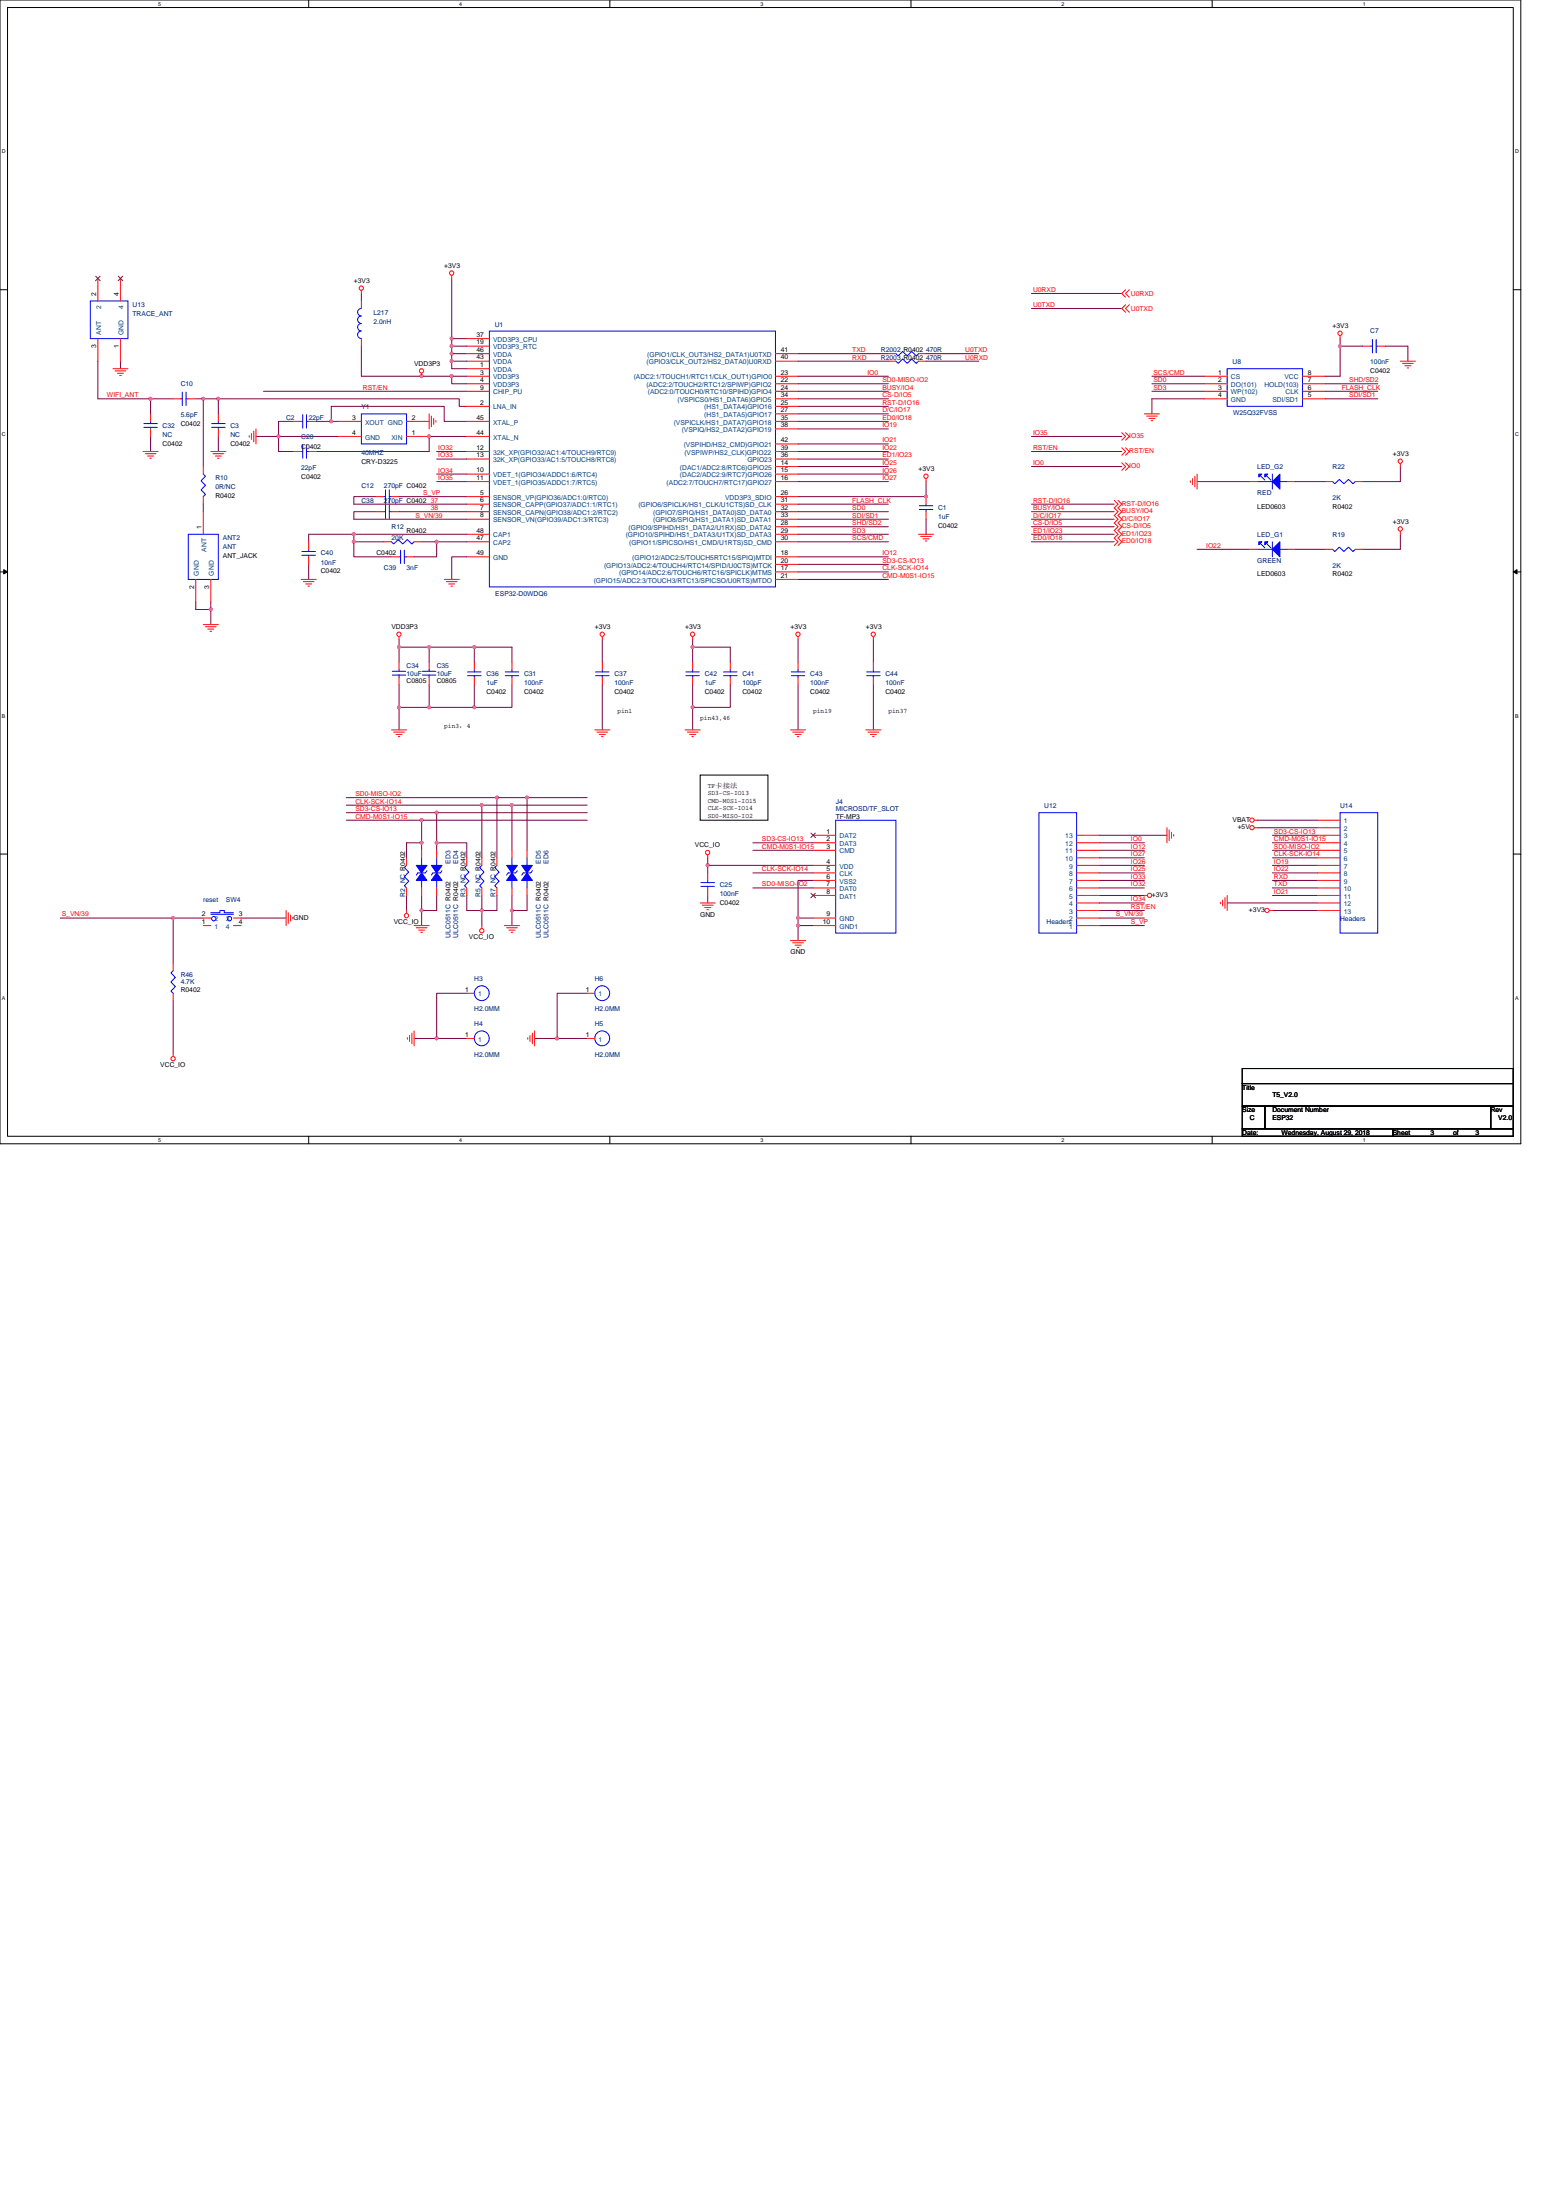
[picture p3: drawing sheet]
<svg xmlns="http://www.w3.org/2000/svg" width="210mm" height="297mm" viewBox="0 0 210 297" stroke-linecap="round" stroke-linejoin="round" font-family="sans-serif">
<path d="M0 0h205.2v154.4h-205.2zM1 1h203.2v152.4h-203.2z" fill="none" stroke="#000" stroke-width=".13"/>
<g fill="#fff">
<path d="M21.3 .1h.4v.8h-.4z"/>
<path d="M21.3 153.5h.4v.8h-.4z"/>
</g>
<path d="M41.7 0v1M41.7 153.4v1" fill="none" stroke="#000" stroke-width=".13"/>
<g fill="#fff">
<path d="M62 .1h.4v.8h-.4z"/>
<path d="M62 153.5h.4v.8h-.4z"/>
</g>
<path d="M82.3 0v1M82.3 153.4v1" fill="none" stroke="#000" stroke-width=".13"/>
<g fill="#fff">
<path d="M102.6 .1h.4v.8h-.4z"/>
<path d="M102.6 153.5h.4v.8h-.4z"/>
</g>
<path d="M122.9 0v1M122.9 153.4v1" fill="none" stroke="#000" stroke-width=".13"/>
<g fill="#fff">
<path d="M143.3 .1h.3v.8h-.3z"/>
<path d="M143.3 153.5h.3v.8h-.3z"/>
</g>
<path d="M163.6 0v1M163.6 153.4v1" fill="none" stroke="#000" stroke-width=".13"/>
<g fill="#fff">
<path d="M183.9 .1h.4v.8h-.4z"/>
<path d="M183.9 153.5h.4v.8h-.4z"/>
<path d="M.3 20.1h.5v.8h-.5z"/>
<path d="M204.5 20.1h.5v.8h-.5z"/>
<path d="M.3 58.2h.5v.8h-.5z"/>
<path d="M204.5 58.2h.5v.8h-.5z"/>
</g>
<path d="M0 39.1h1M204.2 39.1h1" fill="none" stroke="#000" stroke-width=".13"/>
<g fill="#fff">
<path d="M.3 96.3h.4v.8h-.4z"/>
<path d="M204.5 96.3h.4v.8h-.4z"/>
</g>
<path d="M0 77.2h1M204.2 77.2h1" fill="none" stroke="#000" stroke-width=".13"/>
<path d="M.5 76.9l.5 .3-.5 .3zM204.2 77.2l.5-.3v.6z" fill="#000" stroke="#000" stroke-width=".13"/>
<g fill="#fff">
<path d="M.3 134.4h.4v.8h-.4z"/>
<path d="M204.5 134.4h.4v.8h-.4z"/>
</g>
<path d="M0 115.3h1M94.5 104.6h9.1v6.1h-9.1zM204.2 115.3h1M167.6 149.4h3.1v3h-3.1zM167.6 152.4h20.4v1h-20.4zM167.6 144.3h36.6v2h-36.6zM167.6 146.3h36.6v3.1h-36.6zM170.7 149.4h30.5v3h-30.5zM188 152.4h16.2v1h-16.2zM201.2 149.4h3v3h-3z" fill="none" stroke="#000" stroke-width=".13"/>
<g fill="none" stroke="#800040" stroke-width=".13">
<path d="M48.8 39.6v1M61 37.6v8.1M139.2 39.6h12.2M13.2 48.8v5h7.1M16.3 48.8v1M20.3 58.9v2.1M23.4 53.8h-3.1v2.1M26.4 53.8h1v9.2M27.4 53.8h2.1v2.1M29.5 53.8h32.5v1.1h1M29.5 58.9v2.1M34.5 58.9h3.1"/>
<path d="M35.6 52.8h27.4M37.6 58.9h8.1M37.6 58.9v2.1h2M39.6 56.9h-2v2M42.7 56.9h2M44.7 56.9v-2h15.2v2h3.1M44.7 56.9h1M48.8 46.7v4.1h12.2M61 46.7h2M61 47.8h2M61 47.8v1h2M61 50.8h2"/>
<path d="M61 46.7v1.1M61 45.7v1M61 48.8v1h2M61 50.8v1h2M61 45.7h2M63 58.9h-5.1v2.1h-15.2M107.7 48.8h12.2M107.7 59.9h12.2M107.7 57.9h12.2M107.7 56.9h12.2M107.7 55.9h12.2M107.7 54.9h12.2"/>
<path d="M107.7 53.8h12.2M107.7 47.8h12.2M107.7 50.8h12.2M107.7 52.8h12.2M107.7 51.8h12.2M125 47.8h7.1M125 48.8h7.1M139.2 41.7h12.2M139.2 58.9h12.2M155.4 52.8h7.2M155.4 51.8h7.2M155.4 50.8h7.2"/>
<path d="M162.6 53.8h-7.2v2.1M178.8 53.8h7.1M178.8 52.8h7.1M178.8 51.8h7.1M180.8 46.7v4.1h-2M180.8 45.7v1h3.1M186.9 46.7h3.1v2.1M27.4 68.1v1M41.7 76.2v2M47.8 72.1h-6.1v1.1M47.8 73.2v2h5M47.8 72.1h15.2"/>
<path d="M47.8 72.1v1.1h4M50.8 67.1h-3v1h15.2M50.8 69.1h-3v1h15.2M53.8 69.1h9.2M53.8 67.1h9.2M56.9 73.2h2M58.9 73.2v2h-3M58.9 73.2h4.1M58.9 65h4.1M58.9 64h4.1M58.9 62h4.1M58.9 61h4.1"/>
<path d="M63 75.2h-2v3M107.7 78.2h12.2M107.7 76.2h12.2M107.7 73.2h12.2M107.7 72.1h12.2M107.7 71.1h12.2M107.7 70.1h12.2M107.7 69.1h12.2M107.7 68.1h12.2M107.7 65h12.2M107.7 64h12.2M107.7 63h12.2"/>
<path d="M107.7 62h12.2M107.7 61h12.2M107.7 75.2h12.2M107.7 77.2h12.2M125 65v2.1h-17.3M125 70.1v2M139.2 73.2h11.2M139.2 72.1h11.2M139.2 71.1h11.2M139.2 70.1h11.2M139.2 69.1h11.2M139.2 68.1h11.2"/>
<path d="M139.2 63h12.2M139.2 61h12.2M161.5 74.2h7.2M161.5 65h7.2M174.8 74.2h4M174.8 65h4M189 72.1v2.1h-5.1M189 63v2h-5.1M26.4 81.3v1h2M28.4 82.3v2M28.4 81.3v1M53.8 87.4h4.1"/>
<path d="M53.8 87.4v2M53.8 95.5v3.1M53.8 86.4v1M53.8 92.5v3h4.1M57.9 95.5h6.1M57.9 92.5v3M64 89.4v-2h5.1v2M64 92.5v3M64 87.4h-6.1v2M69.1 92.5v3h-5.1M81.3 86.4v3M81.3 92.5v6.1"/>
<path d="M93.5 92.5v3h5.1v-3M93.5 89.4v-2h5.1v2M93.5 86.4v1M93.5 95.5v3.1M107.7 86.4v3M107.7 92.5v6.1M117.9 86.4v3M117.9 92.5v6.1M46.7 110.7h10.2M46.7 107.7h20.4M46.7 108.7h18.3M46.7 109.7h12.2"/>
<path d="M56.9 113.8h-2v2M56.9 110.7v3.1M56.9 110.7h22.3M56.9 113.8v1M58.9 113.8v1M58.9 109.7v4.1h4.1v2M58.9 109.7h20.3M65 108.7v7.1M65 108.7h4.1v6.1M67.1 107.7v8.1M67.1 107.7h4M69.1 108.7h10.1"/>
<path d="M71.1 107.7h8.1M71.1 107.7v7.1M95.5 115.8v1M95.5 116.8v1.1M95.5 116.8h14.2M101.6 113.8h8.1M101.6 114.8h8.1M101.6 117.9h8.1M101.6 119.9h8.1M109.7 118.9h-2v5.1M148.3 112.8h9.2M148.3 116.8h6.1"/>
<path d="M148.3 113.8h6.1M148.3 117.9h6.1M148.3 115.8h6.1M148.3 118.9h6.1M148.3 119.9h6.1M148.3 114.8h6.1M169.7 111.8h8.1M169.7 110.7h8.1M171.7 116.8h6.1M171.7 117.9h6.1M171.7 115.8h6.1M171.7 118.9h6.1"/>
<path d="M171.7 119.9h6.1M171.7 114.8h6.1M171.7 113.8h6.1M171.7 112.8h6.1M8.1 124h15.3v6M23.4 135.1v7.1M23.4 124h4M32.5 124h6.1M54.9 120.9v2M56.9 120.9v2M56.9 122.9v2.1M58.9 120.9v2h-2"/>
<path d="M63 120.9v2h2M63 134.1h-4.1v6.1M65 122.9v2.1M65 120.9v2M67.1 120.9v2h-2.1M69.1 120.9v2M69.1 122.9v2.1M71.1 120.9v2h-2M79.2 134.1h-4v6.1h-3.1M95.5 120.9v1M109.7 124h-2v1M109.7 125h-2v2"/>
<path d="M148.3 120.9h6.1M148.3 122.9h6.1M148.3 124h6.1M148.3 121.9h6.1M148.3 125h6.1M165.6 121.9h12.2M171.7 120.9h6.1M171.7 122.9h6.1M55.9 140.2h3M58.9 140.2h4.1M75.2 140.2h4"/>
</g>
<g fill="#f0f" stroke="#f0f" stroke-width=".13">
<circle cx="180.8" cy="46.7" r=".2"/>
<circle cx="61" cy="45.7" r=".2"/>
<circle cx="61" cy="47.7" r=".2"/>
<circle cx="57.9" cy="58.9" r=".2"/>
<circle cx="44.7" cy="56.9" r=".2"/>
<circle cx="37.6" cy="58.9" r=".2"/>
<circle cx="29.5" cy="53.8" r=".2"/>
<circle cx="20.3" cy="53.8" r=".2"/>
<circle cx="27.4" cy="53.8" r=".2"/>
<circle cx="47.7" cy="72.1" r=".2"/>
<circle cx="47.7" cy="73.1" r=".2"/>
<circle cx="58.9" cy="73.1" r=".2"/>
<circle cx="125" cy="67" r=".2"/>
<circle cx="61" cy="46.7" r=".2"/>
<circle cx="67" cy="107.7" r=".2"/>
<circle cx="65" cy="122.9" r=".2"/>
<circle cx="71.1" cy="107.7" r=".2"/>
<circle cx="69.1" cy="122.9" r=".2"/>
<circle cx="56.9" cy="122.9" r=".2"/>
<circle cx="69.1" cy="108.7" r=".2"/>
<circle cx="58.9" cy="109.7" r=".2"/>
<circle cx="56.9" cy="110.7" r=".2"/>
<circle cx="56.9" cy="113.8" r=".2"/>
<circle cx="58.9" cy="113.8" r=".2"/>
<circle cx="65" cy="108.7" r=".2"/>
<circle cx="95.5" cy="116.8" r=".2"/>
<circle cx="107.7" cy="123.9" r=".2"/>
<circle cx="23.4" cy="123.9" r=".2"/>
<circle cx="61" cy="48.8" r=".2"/>
<circle cx="61" cy="50.8" r=".2"/>
<circle cx="56.9" cy="50.8" r=".2"/>
<circle cx="53.8" cy="87.4" r=".2"/>
<circle cx="57.9" cy="87.4" r=".2"/>
<circle cx="64" cy="87.4" r=".2"/>
<circle cx="57.9" cy="95.5" r=".2"/>
<circle cx="53.8" cy="95.5" r=".2"/>
<circle cx="64" cy="95.5" r=".2"/>
<circle cx="93.5" cy="87.4" r=".2"/>
<circle cx="93.5" cy="95.5" r=".2"/>
<circle cx="28.4" cy="82.3" r=".2"/>
<circle cx="58.9" cy="140.2" r=".2"/>
<circle cx="75.2" cy="140.2" r=".2"/>
<circle cx="107.7" cy="125" r=".2"/>
</g>
<g fill="none" stroke="#f00" stroke-width=".13">
<path d="M13.2 37.6v3M16.3 37.6v3M48.8 39.2v.4M61 37.2v.4M151.9 39.1l-.5 .5 .5 .5M152.4 39.1l-.5 .5 .5 .5M13.2 45.7v3.1M15.2 49.8h2.1M15.5 50.1h1.5M15.9 50.4h.8M16.2 50.7h.2M16.3 45.7v3.1"/>
<path d="M20.3 57.9v1M20.3 55.9v1M23.4 53.8h1M25.4 53.8h1M29.5 57.9v1M29.5 55.9v1M33.6 58.8v.2M33.9 58.5v.8M34.2 58.2v1.4M34.5 57.9v2M39.6 56.9h1M41.7 56.9h1"/>
<path d="M45.7 56.9h3.1M45.7 58.9h3.1M48.8 45.7v1M48.8 40.6v1.1M54.9 58.9h3M54.9 56.9h3M56.9 50.4v.4M57.9 55.9v2M58.2 56.2v1.4M58.5 56.5v.8M58.8 56.8v.2M63 45.7h3"/>
<path d="M63 46.7h3M63 50.8h3M63 52.8h3M63 54.9h3M63 56.9h3M63 58.9h3M63 51.8h3M63 47.8h3M63 48.8h3M63 49.8h3M104.6 47.8h3.1M104.6 48.8h3.1"/>
<path d="M104.6 50.8h3.1M104.6 51.8h3.1M104.6 52.8h3.1M104.6 53.8h3.1M104.6 54.9h3.1M104.6 55.9h3.1M104.6 56.9h3.1M104.6 57.9h3.1M104.6 59.9h3.1M119.9 48.8h1M119.9 47.8h1M124 48.8h1"/>
<path d="M124 47.8h1M151.4 58.4l.5 .5-.5 .5M151.9 41.1l-.5 .6 .5 .5M151.9 58.4l.5 .5-.5 .5M152.4 41.1l-.5 .6 .5 .5M154.4 55.9h2.1M154.7 56.2h1.5M155 56.5h.9M155.3 56.8h.3M162.6 50.8h3M162.6 51.8h3M162.6 52.8h3"/>
<path d="M162.6 53.8h3M175.8 50.8h3M175.8 51.8h3M175.8 52.8h3M175.8 53.8h3M180.8 45.3v.4M183.9 46.7h1M185.9 46.7h1M189 48.8h2M189.3 49.1h1.4M189.6 49.4h.8M189.9 49.7h.2"/>
<path d="M19.3 61h2M19.6 61.3h1.4M19.9 61.6h.8M20.2 61.9h.2M26.4 78.2v3.1M27.4 63v1M27.4 67.1v1M27.4 69.1v3M28.4 61h2.1M28.4 78.2v3.1M28.7 61.3h1.5M29.1 61.6h.8"/>
<path d="M29.4 61.9h.2M39.6 61h1M40.6 78.2h2.1M40.9 78.5h1.5M41.3 78.8h.8M41.6 79.1h.2M41.7 61h1M41.7 75.2v1M41.7 73.2v1M50.8 67.1h1M50.8 69.1h1M51.8 73.2h1"/>
<path d="M52.8 75.2h1M52.8 67.1h1M52.8 69.1h1M54.9 75.2h1M55.9 73.2h1M59.9 78.2h2.1M60.2 78.5h1.5M60.6 78.8h.8M60.9 79.1h.2M63 61h3M63 62h3M63 64h3"/>
<path d="M63 65h3M63 67.1h3M63 68.1h3M63 69.1h3M63 70.1h3M63 72.1h3M63 73.2h3M63 75.2h3M104.6 61h3.1M104.6 62h3.1M104.6 63h3.1M104.6 64h3.1"/>
<path d="M104.6 65h3.1M104.6 67.1h3.1M104.6 68.1h3.1M104.6 69.1h3.1M104.6 70.1h3.1M104.6 71.1h3.1M104.6 72.1h3.1M104.6 73.2h3.1M104.6 75.2h3.1M104.6 76.2h3.1M104.6 77.2h3.1M104.6 78.2h3.1"/>
<path d="M124 72.1h2M124.2 72.4h1.5M124.6 72.7h.8M124.9 73h.2M125 64.6v.4M125 67.1v1M125 69.1v1M150.4 67.6l.5 .5-.5 .5 .5 .5-.5 .5 .5 .5-.5 .5 .5 .5-.5 .5 .5 .5-.5 .5 .5 .6-.5 .5M150.9 67.6l.5 .5-.5 .5 .5 .5-.5 .5 .5 .5-.5 .5 .5 .5-.5 .5 .5 .5-.5 .5 .5 .6-.5 .5M151.4 62.5l.5 .5-.5 .5M151.4 60.5l.5 .5-.5 .5M151.9 62.5l.5 .5-.5 .5"/>
<path d="M151.9 60.5l.5 .5-.5 .5M160.6 64.9v.2M160.9 64.6v.8M161.2 64.3v1.4M161.5 64v2M168.7 74.2h1M168.7 65h1M173.7 74.2h1.1M173.7 65h1.1M178.8 74.2h1M178.8 65h1M182.9 74.2h1"/>
<path d="M182.9 65h1M189 71.7v.4M189 62.6v.4M27.4 84.3h2.1M27.7 84.6h1.5M28 84.9h.9M28.3 85.2h.3M52.8 98.6h2.1M53.1 98.8h1.5M53.4 99.2h.9M53.7 99.5h.3M53.8 86v.4"/>
<path d="M53.8 89.4v1M53.8 91.4v1.1M57.9 89.4v1M57.9 91.4v1.1M64 91.4v1.1M64 89.4v1M69.1 91.4v1.1M69.1 89.4v1M80.3 98.6h2M80.6 98.8h1.4M80.9 99.2h.8M81.2 99.5h.2"/>
<path d="M81.3 86v.4M81.3 91.4v1.1M81.3 89.4v1M92.5 98.6h2M92.8 98.8h1.4M93.1 99.2h.8M93.4 99.5h.2M93.5 86v.4M93.5 91.4v1.1M93.5 89.4v1M98.6 91.4v1.1M98.6 89.4v1"/>
<path d="M106.7 98.6h2M107 98.8h1.4M107.3 99.2h.8M107.6 99.5h.2M107.7 86v.4M107.7 91.4v1.1M107.7 89.4v1M116.8 98.6h2.1M117.1 98.8h1.5M117.5 99.2h.8M117.8 99.5h.2M117.9 86v.4"/>
<path d="M117.9 91.4v1.1M117.9 89.4v1M54.9 119.9v1M54.9 115.8v1M56.9 114.8v1M56.9 119.9v1M58.9 114.8v1M58.9 119.9v1M63 119.9v1M63 115.8v1M65 119.9v1M65 115.8v1"/>
<path d="M67.1 119.9v1M67.1 115.8v1M69.1 114.8v1M69.1 119.9v1M71.1 114.8v1M71.1 119.9v1M95.5 115.4v.4M95.5 119.9v1M95.5 117.9v1M109.7 113.8h3.1M109.7 114.8h3.1M109.7 116.8h3.1"/>
<path d="M109.7 117.9h3.1M109.7 118.9h3.1M109.7 119.9h3.1M109.7 112.8h3.1M145.3 119.9h3M145.3 118.9h3M145.3 117.9h3M145.3 116.8h3M145.3 115.8h3M145.3 114.8h3M145.3 113.8h3M145.3 112.8h3"/>
<path d="M157.5 111.8v2M157.8 112.1v1.4M158.1 112.4v.8M158.4 112.7v.2M169.3 110.7h.4M169.3 111.8h.4M177.8 110.7h3M177.8 111.8h3M177.8 112.8h3M177.8 113.8h3M177.8 114.8h3M177.8 115.8h3"/>
<path d="M177.8 116.8h3M177.8 117.9h3M177.8 118.9h3M177.8 119.9h3M23.4 134.1v1M23.4 130v1.1M27.4 125h1M27.4 124h1M31.5 124h1M31.5 125h1M38.6 122.9v2.1M38.9 123.2v1.5"/>
<path d="M39.2 123.5v.9M39.5 123.8v.3M54.9 122.9v.4M55.3 139.8v.8M55.6 139.5v1.4M55.9 125h2M55.9 139.2v2M56.2 125.3h1.4M56.5 125.6h.8M56.8 125.9h.2M63 134.1h1M65 125v.4"/>
<path d="M68.1 125h2M68.4 125.3h1.4M68.7 125.6h.8M69 125.9h.2M71.5 139.8v.8M71.8 139.5v1.4M72.1 139.2v2M79.2 134.1h1.1M94.5 121.9h2M94.8 122.2h1.4M95.1 122.5h.8M95.4 122.8h.2"/>
<path d="M106.7 127h2M107 127.3h1.4M107.3 127.6h.8M107.6 127.9h.2M109.7 120.9h3.1M109.7 124h3.1M109.7 125h3.1M145.3 125h3M145.3 124h3M145.3 122.9h3M145.3 121.9h3M145.3 120.9h3"/>
<path d="M154.4 120.9h.4M164.7 121.8v.2M165 121.5v.8M165.3 121.2v1.4M165.6 120.9v2M171.3 122.9h.4M177.8 120.9h3M177.8 121.9h3M177.8 122.9h3M23.4 142.2v.4M55 140.1v.2M63 140.2h1"/>
<path d="M71.2 140.1v.2M79.2 140.2h1.1"/>
<circle cx="48.8" cy="38.9" r=".29"/>
<circle cx="60.9" cy="36.9" r=".29"/>
<circle cx="56.9" cy="50.1" r=".29"/>
<circle cx="180.8" cy="45" r=".29"/>
<circle cx="125" cy="64.3" r=".29"/>
<circle cx="189" cy="62.3" r=".29"/>
<circle cx="189" cy="71.4" r=".29"/>
<circle cx="53.8" cy="85.6" r=".29"/>
<circle cx="81.3" cy="85.6" r=".29"/>
<circle cx="93.5" cy="85.6" r=".29"/>
<circle cx="107.7" cy="85.6" r=".29"/>
<circle cx="117.8" cy="85.6" r=".29"/>
<circle cx="95.5" cy="115.1" r=".29"/>
<circle cx="169" cy="110.7" r=".29"/>
<circle cx="169" cy="111.7" r=".29"/>
<circle cx="54.8" cy="123.6" r=".29"/>
<circle cx="65" cy="125.7" r=".29"/>
<circle cx="155.1" cy="120.9" r=".29"/>
<circle cx="171" cy="122.9" r=".29"/>
<circle cx="23.4" cy="142.9" r=".29"/>
</g>
<g fill="none" stroke="#00f" stroke-width=".13">
<path d="M12.2 40.6h5.1v5.1h-5.1zM19.4 57.2h1.8M19.4 57.7h1.8M20.3 57.7v.2M20.3 56.9v.3M24.4 53.8h.2M24.6 52.9v1.9M25.1 53.8h.3M25.1 52.9v1.9M28.6 57.2h1.8M28.6 57.7h1.8M29.5 57.7v.2"/>
<path d="M29.5 56.9v.3M40.6 56.9h.3M40.9 56v1.8M41.4 56.9h.3M41.4 56v1.8M48.7 44.7a.5 .5 0 0 0-.4 .5 .5 .5 0 0 0 .4 .5M48.7 43.7a.5 .5 0 0 0-.4 .5 .5 .5 0 0 0 .4 .5M48.7 42.7a.5 .5 0 0 0-.4 .5 .5 .5 0 0 0 .4 .5M48.7 41.7a.5 .5 0 0 0-.4 .5 .5 .5 0 0 0 .4 .5M48.8 55.9h6.1v4h-6.1zM66 44.7h38.6v34.5h-38.6zM120.9 48.8l.3 .3 .6-.6 .6 .6 .6-.6 .7 .6 .3-.3"/>
<path d="M120.9 47.8l.3 .2 .6-.5 .6 .5 .6-.5 .7 .5 .3-.2M165.6 49.8h10.2v5.1h-10.2zM184.9 46.7h.3M185.2 45.8v1.8M185.7 46.7h.2M185.7 45.8v1.8M25.4 72.1h4.1v6.1h-4.1zM27.4 64l.3 .3-.6 .6 .6 .6-.6 .6 .6 .7-.3 .3M40.6 61h.3M40.7 74.5h1.9M40.7 75h1.9M40.9 60v1.9"/>
<path d="M41.4 61h.3M41.4 60v1.9M41.7 75v.2M41.7 74.2v.3M51.8 67.1h.2M51.8 69.1h.2M52 66.1v1.9M52 68.2v1.8M52.5 67.1h.3M52.5 69.1h.3M52.5 66.1v1.9M52.5 68.2v1.8"/>
<path d="M52.8 73.2l.3 .2 .6-.5 .7 .5 .6-.5 .6 .5 .3-.2M53.8 75.2h.3M54.1 74.3v1.8M54.6 75.2h.3M54.6 74.3v1.8M124.1 68.8h1.8M124.1 68.3h1.8M125 68.1v.2M125 68.8v.3M169.7 74.2h2M169.7 65h2M170.1 73.4l.6 .6"/>
<path d="M170.1 64.2l.6 .6M170.9 73.4l.6 .6M170.9 64.2l.6 .6M171.7 73.2v2M171.7 64v2M172.7 74.2h1M172.7 65h1M179.8 74.2l.3 .3 .6-.6 .7 .6 .6-.6 .6 .6 .3-.3M179.8 65l.3 .3 .6-.6 .7 .6 .6-.6 .6 .6 .3-.3M52.9 91.1h1.9M52.9 90.6h1.9M53.8 90.4v.2"/>
<path d="M53.8 91.1v.3M57 91.1h1.8M57 90.6h1.8M57.9 90.4v.2M57.9 91.1v.3M63.1 90.7h1.8M63.1 91.2h1.8M64 91.2v.2M64 90.4v.3M68.2 90.7h1.8M68.2 91.2h1.8M69.1 91.2v.2"/>
<path d="M69.1 90.4v.3M80.4 90.7h1.8M80.4 91.2h1.8M81.3 91.2v.2M81.3 90.4v.3M92.6 90.7h1.8M92.6 91.2h1.8M93.5 91.2v.2M93.5 90.4v.3M97.6 90.7h1.9M97.6 91.2h1.9M98.6 91.2v.2"/>
<path d="M98.6 90.4v.3M106.8 90.7h1.8M106.8 91.2h1.8M107.7 91.2v.2M107.7 90.4v.3M116.9 90.7h1.9M116.9 91.2h1.9M117.9 91.2v.2M117.9 90.4v.3M54.9 116.8l-.3 .3 .6 .7-.6 .6 .6 .6-.6 .6 .3 .3M56.9 115.8v1M56.9 118.9v1"/>
<path d="M57.6 117.6l-.2 .3h-1l-.2 .3M58.9 115.8v1M58.9 118.9v1M59.6 117.6l-.2 .3h-1l-.2 .3M63 116.8l-.3 .3 .6 .7-.6 .6 .6 .6-.6 .6 .3 .3M65 116.8l-.3 .3 .6 .7-.6 .6 .6 .6-.6 .6 .3 .3M67.1 116.8l-.3 .3 .6 .7-.6 .6 .6 .6-.6 .6 .3 .3M69.1 115.8v1M69.1 118.9v1M69.8 117.6l-.2 .3h-1l-.2 .3M71.1 115.8v1M71.1 118.9v1"/>
<path d="M71.8 117.6l-.2 .3h-1l-.2 .3M94.6 119.2h1.8M94.6 119.7h1.8M95.5 119.7v.2M95.5 118.9v.3M112.8 110.7h8.1v15.3h-8.1zM140.2 109.7h5.1v16.3h-5.1zM180.8 109.7h5.1v16.3h-5.1zM23.4 131.1l-.3 .3 .6 .6-.6 .6 .6 .6-.6 .6 .3 .3M28.4 123.4h3.1M28.4 123.2h1.3v-.3h.6v.3h1.2"/>
<circle cx="28.8" cy="124" r=".3"/>
<circle cx="31" cy="124" r=".29"/>
<circle cx="65" cy="134.1" r="1.01"/>
<circle cx="81.3" cy="134.1" r="1.01"/>
<circle cx="65" cy="140.2" r="1.01"/>
<circle cx="81.3" cy="140.2" r="1.01"/>
</g>
<g fill="#00f" stroke="#00f" stroke-width=".13">
<path d="M70.4 116.8h1.4l-.7 1.1z" fill-rule="evenodd"/>
<path d="M71.1 117.9l.7 1h-1.4z" fill-rule="evenodd"/>
<path d="M172.7 73.2v2l-1-1z" fill-rule="evenodd"/>
<path d="M170.7 73.2h.4l-.4 .4z" fill-rule="evenodd"/>
<path d="M169.9 73.2h.4l-.4 .4z" fill-rule="evenodd"/>
<path d="M56.2 116.8h1.4l-.7 1.1z" fill-rule="evenodd"/>
<path d="M56.9 117.9l.7 1h-1.4z" fill-rule="evenodd"/>
<path d="M58.2 116.8h1.4l-.7 1.1z" fill-rule="evenodd"/>
<path d="M58.9 117.9l.7 1h-1.4z" fill-rule="evenodd"/>
<path d="M68.4 116.8h1.4l-.7 1.1z" fill-rule="evenodd"/>
<path d="M69.1 117.9l.7 1h-1.4z" fill-rule="evenodd"/>
<path d="M172.7 64v2l-1-1z" fill-rule="evenodd"/>
<path d="M170.7 64h.4l-.4 .4z" fill-rule="evenodd"/>
<path d="M169.9 64h.4l-.4 .4z" fill-rule="evenodd"/>
</g>
<path d="M12.9 37.3l.6 .6M13.5 37.3l-.6 .6M16 37.3l.6 .6M16.6 37.3l-.7 .6M109.4 112.5l.6 .6M110 112.5l-.6 .6M109.4 120.6l.6 .6M110 120.6l-.6 .6" fill="none" stroke="#804000" stroke-width=".13"/>
<g font-size=".9">
<text x="13" y="39.9" transform="rotate(-90 13 39.9)">2</text>
<text x="16" y="39.9" transform="rotate(-90 16 39.9)">4</text>
<text x="47.8" y="38.2">+3V3</text>
<text x="59.9" y="36.2">+3V3</text>
<text x="13" y="46.9" transform="rotate(-90 13 46.9)">3</text>
<text x="16" y="46.9" transform="rotate(-90 16 46.9)">1</text>
<text x="64.3" y="45.5">37</text>
<text x="64.3" y="46.5">19</text>
<text x="64.3" y="47.5">46</text>
<text x="105.4" y="47.5">41</text>
<text x="179.8" y="44.3">+3V3</text>
<text x="55.9" y="49.4">VDD3P3</text>
<text x="64.3" y="48.5">43</text>
<text x="64.8" y="50.6">3</text>
<text x="64.8" y="52.6">9</text>
<text x="64.8" y="51.6">4</text>
<text x="64.8" y="49.6">1</text>
<text x="105.4" y="50.6">23</text>
<text x="105.4" y="51.6">22</text>
<text x="105.4" y="52.6">24</text>
<text x="105.4" y="53.6">34</text>
<text x="105.4" y="48.5">40</text>
<text x="164.4" y="50.6">1</text>
<text x="164.4" y="51.6">2</text>
<text x="164.4" y="52.6">3</text>
<text x="164.4" y="53.6">4</text>
<text x="176.5" y="52.6">6</text>
<text x="176.5" y="53.6">5</text>
<text x="176.5" y="51.6">7</text>
<text x="176.5" y="50.6">8</text>
<text x="184.9" y="50.4">C0402</text>
<text x="24.4" y="57.5">C0402</text>
<text x="47.5" y="56.7">3</text>
<text x="47.5" y="58.7">4</text>
<text x="55.6" y="58.7">1</text>
<text x="55.6" y="56.7">2</text>
<text x="64.3" y="56.7">45</text>
<text x="64.3" y="58.7">44</text>
<text x="64.8" y="54.6">2</text>
<text x="105.4" y="56.7">35</text>
<text x="105.4" y="54.6">25</text>
<text x="105.4" y="55.6">27</text>
<text x="105.4" y="57.7">38</text>
<text x="105.4" y="59.7">42</text>
<text x="21.9" y="60.2">C0402</text>
<text x="31.1" y="60.2">C0402</text>
<text x="40.6" y="60.6">C0402</text>
<text x="40.6" y="64.6">C0402</text>
<text x="48.8" y="62.6">CRY-D3225</text>
<text x="64.3" y="60.7">12</text>
<text x="64.3" y="61.7">13</text>
<text x="64.3" y="63.8">10</text>
<text x="64.3" y="64.8">11</text>
<text x="105.4" y="61.7">36</text>
<text x="105.4" y="60.7">39</text>
<text x="105.4" y="62.8">14</text>
<text x="105.4" y="63.8">15</text>
<text x="105.4" y="64.8">16</text>
<text x="124" y="63.6">+3V3</text>
<text x="188" y="61.6">+3V3</text>
<text x="27.2" y="71.4" transform="rotate(-90 27.2 71.4)">1</text>
<text x="29.1" y="67.3">R0402</text>
<text x="54.9" y="71.9">R0402</text>
<text x="64.3" y="71.9">48</text>
<text x="64.8" y="66.8">5</text>
<text x="64.8" y="67.8">6</text>
<text x="64.8" y="68.9">7</text>
<text x="64.8" y="69.9">8</text>
<text x="105.4" y="66.8">26</text>
<text x="105.4" y="68.9">32</text>
<text x="105.4" y="69.9">33</text>
<text x="105.4" y="71.9">29</text>
<text x="105.4" y="67.8">31</text>
<text x="105.4" y="70.9">28</text>
<text x="126.6" y="71.3">C0402</text>
<text x="169.7" y="68.7">LED0603</text>
<text x="179.8" y="68.7">R0402</text>
<text x="188" y="70.7">+3V3</text>
<text x="30.1" y="75.4">ANT_JACK</text>
<text x="43.3" y="77.4">C0402</text>
<text x="50.8" y="75">C0402</text>
<text x="64.3" y="72.9">47</text>
<text x="64.3" y="75">49</text>
<text x="105.4" y="75">18</text>
<text x="105.4" y="72.9">30</text>
<text x="105.4" y="76">20</text>
<text x="105.4" y="77">17</text>
<text x="105.4" y="78">21</text>
<text x="169.7" y="77.8">LED0603</text>
<text x="179.8" y="77.8">R0402</text>
<text x="26.2" y="79.5" transform="rotate(-90 26.2 79.5)">2</text>
<text x="28.2" y="79.5" transform="rotate(-90 28.2 79.5)">3</text>
<text x="52.8" y="84.9">VDD3P3</text>
<text x="80.3" y="84.9">+3V3</text>
<text x="92.5" y="84.9">+3V3</text>
<text x="106.7" y="84.9">+3V3</text>
<text x="116.8" y="84.9">+3V3</text>
<text x="54.9" y="92.3">C0805</text>
<text x="58.9" y="92.3">C0805</text>
<text x="65.6" y="93.7">C0402</text>
<text x="70.7" y="93.7">C0402</text>
<text x="82.9" y="93.7">C0402</text>
<text x="95.1" y="93.7">C0402</text>
<text x="100.2" y="93.7">C0402</text>
<text x="109.3" y="93.7">C0402</text>
<text x="119.5" y="93.7">C0402</text>
<text x="59.9" y="98.3">pin3，4</text>
<text x="83.3" y="96.2">pin1</text>
<text x="94.5" y="97.2">pin43,46</text>
<text x="109.7" y="96.2">pin19</text>
<text x="119.9" y="96.2">pin37</text>
<text x="95.5" y="106.4">TF卡卡卡</text>
<text x="95.5" y="107.4">SD3-CS-IO13</text>
<text x="95.5" y="108.4">CMD-M0S1-IO15</text>
<text x="95.5" y="109.4">CLK-SCK-IO14</text>
<text x="95.5" y="110.4">SD0-MISO-IO2</text>
<text x="111.5" y="113.6">2</text>
<text x="111.5" y="112.5">1</text>
<text x="112.8" y="110.6">TF-MP3</text>
<text x="166.3" y="111">VBAT</text>
<text x="167" y="112">+5V</text>
<text x="93.8" y="114.4">VCC_IO</text>
<text x="111.5" y="114.6">3</text>
<text x="111.5" y="116.6">4</text>
<text x="111.5" y="117.6">5</text>
<text x="111.5" y="118.6">6</text>
<text x="111.5" y="119.7">7</text>
<text x="27.2" y="124.7">1</text>
<text x="27.2" y="123.7">2</text>
<text x="32.2" y="123.7">3</text>
<text x="32.2" y="124.7">4</text>
<text x="39.6" y="124.2">GND</text>
<text x="53.1" y="124.8">VCC_IO</text>
<text x="94.5" y="123.8">GND</text>
<text x="97.1" y="122.1">C0402</text>
<text x="111" y="124.7">10</text>
<text x="111.5" y="120.7">8</text>
<text x="111.5" y="123.7">9</text>
<text x="155.4" y="121.1">+3V3</text>
<text x="168.6" y="123.1">+3V3</text>
<text x="63.3" y="126.8">VCC_IO</text>
<text x="106.7" y="128.8">GND</text>
<text x="24.4" y="133.9">R0402</text>
<text x="62.8" y="133.9">1</text>
<text x="79" y="133.9">1</text>
<text x="62.8" y="140">1</text>
<text x="79" y="140">1</text>
<text x="21.6" y="144.1">VCC_IO</text>
<text x="167.6" y="147.1">Title</text>
<text x="171.7" y="148.1">T5_V2.0</text>
<text x="167.6" y="150.2">Size</text>
<text x="167.6" y="153.2">Date:</text>
<text x="168.7" y="151.2">C</text>
<text x="171.7" y="150.2">Document Number</text>
<text x="171.7" y="151.2">ESP32</text>
<text x="172.9" y="153.2">Wednesday, August 29, 2018</text>
<text x="188" y="153.2">Sheet</text>
<text x="193" y="153.2">3</text>
<text x="196.1" y="153.2">of</text>
<text x="199.1" y="153.2">3</text>
<text x="201.2" y="150.2">Rev</text>
<text x="202.2" y="151.2">V2.0</text>
</g>
<g font-size=".9" fill="#004080">
<text x="13.6" y="41.7" transform="rotate(-90 13.6 41.7)">2</text>
<text x="16.7" y="41.7" transform="rotate(-90 16.7 41.7)">4</text>
<text x="13.6" y="45.2" transform="rotate(-90 13.6 45.2)">ANT</text>
<text x="16.7" y="45.2" transform="rotate(-90 16.7 45.2)">GND</text>
<text x="66.5" y="46.1">VDD3P3_CPU</text>
<text x="66.5" y="47.2">VDD3P3_RTC</text>
<text x="66.5" y="51.2">VDD3P3</text>
<text x="66.5" y="53.3">CHIP_PU</text>
<text x="66.5" y="52.2">VDD3P3</text>
<text x="66.5" y="48.2">VDDA</text>
<text x="66.5" y="49.2">VDDA</text>
<text x="66.5" y="50.2">VDDA</text>
<text x="85.5" y="51.2">(ADC2:1/TOUCH1/RTC11/CLK_OUT1)GPIO0</text>
<text x="87.2" y="52.2">(ADC2:2/TOUCH2/RTC12/SPIWP)GPIO2</text>
<text x="87.2" y="49.2">(GPIO3/CLK_OUT2/HS2_DATA0)U0RXD</text>
<text x="87.4" y="48.2">(GPIO1/CLK_OUT3/HS2_DATA1)U0TXD</text>
<text x="87.4" y="53.3">(ADC2:0/TOUCH0/RTC10/SPIHD)GPIO4</text>
<text x="166.1" y="51.2">CS</text>
<text x="166.1" y="52.2">DO(101)</text>
<text x="166.1" y="53.3">WP(102)</text>
<text x="170.6" y="52.2">HOLD(103)</text>
<text x="173.3" y="51.2">VCC</text>
<text x="173.5" y="53.3">CLK</text>
<text x="49.3" y="57.3">XOUT GND</text>
<text x="49.3" y="59.4">GND</text>
<text x="52.8" y="59.4">XIN</text>
<text x="66.5" y="55.3">LNA_IN</text>
<text x="66.5" y="57.3">XTAL_P</text>
<text x="66.5" y="59.4">XTAL_N</text>
<text x="90.9" y="57.3">(VSPICLK/HS1_DATA7)GPIO18</text>
<text x="91.4" y="54.3">(VSPICS0/HS1_DATA6)GPIO5</text>
<text x="92" y="58.3">(VSPIQ/HS2_DATA2)GPIO19</text>
<text x="95" y="55.3">(HS1_DATA4)GPIO16</text>
<text x="95" y="56.3">(HS1_DATA5)GPIO17</text>
<text x="166.1" y="54.3">GND</text>
<text x="171.7" y="54.3">SDI/SD1</text>
<text x="66.5" y="61.4">32K_XP(GPIO32/AC1:4/TOUCH9/RTC9)</text>
<text x="66.5" y="62.4">32K_XP(GPIO33/AC1:5/TOUCH8/RTC8)</text>
<text x="66.5" y="64.4">VDET_1(GPIO34/ADDC1:6/RTC4)</text>
<text x="66.5" y="65.4">VDET_1(GPIO35/ADDC1:7/RTC5)</text>
<text x="90" y="65.4">(ADC2:7/TOUCH7/RTC17)GPIO27</text>
<text x="91.8" y="63.4">(DAC1/ADC2:8/RTC6)GPIO25</text>
<text x="91.8" y="64.4">(DAC2/ADC2:9/RTC7)GPIO26</text>
<text x="92.3" y="60.4">(VSPIHD/HS2_CMD)GPIO21</text>
<text x="92.4" y="61.4">(VSPIWP/HS2_CLK)GPIO22</text>
<text x="100.9" y="62.4">GPIO23</text>
<text x="66.5" y="67.5">SENSOR_VP(GPIO36/ADC1:0/RTC0)</text>
<text x="66.5" y="68.5">SENSOR_CAPP(GPIO37/ADC1:1/RTC1)</text>
<text x="66.5" y="69.5">SENSOR_CAPN(GPIO38/ADC1:2/RTC2)</text>
<text x="66.5" y="70.5">SENSOR_VN(GPIO39/ADC1:3/RTC3)</text>
<text x="84.8" y="71.5">(GPIO9/SPIHD/HS1_DATA2/U1RX)SD_DATA2</text>
<text x="86.1" y="68.5">(GPIO6/SPICLK/HS1_CLK/U1CTS)SD_CLK</text>
<text x="88.1" y="69.5">(GPIO7/SPIQ/HS1_DATA0)SD_DATA0</text>
<text x="88.1" y="70.5">(GPIO8/SPIQ/HS1_DATA1)SD_DATA1</text>
<text x="97.9" y="67.5">VDD3P3_SDIO</text>
<text x="26.8" y="77.7" transform="rotate(-90 26.8 77.7)">GND</text>
<text x="27.9" y="74.5" transform="rotate(-90 27.9 74.5)">ANT</text>
<text x="28.9" y="77.7" transform="rotate(-90 28.9 77.7)">GND</text>
<text x="66.5" y="72.6">CAP1</text>
<text x="66.5" y="73.6">CAP2</text>
<text x="66.5" y="75.6">GND</text>
<text x="81.5" y="76.6">(GPIO13/ADC2:4/TOUCH4/RTC14/SPID/U0CTS)MTCK</text>
<text x="83.5" y="77.6">(GPIO14/ADC2:6/TOUCH6/RTC16/SPICLK)MTMS</text>
<text x="84.4" y="72.6">(GPIO10/SPIHD/HS1_DATA3/U1TX)SD_DATA3</text>
<text x="84.9" y="73.6">(GPIO11/SPICSO/HS1_CMD/U1RTS)SD_CMD</text>
<text x="85.3" y="75.6">(GPIO12/ADC2:5/TOUCH5RTC15/SPIQ)MTDI</text>
<text x="80.1" y="78.7">(GPIO15/ADC2:3/TOUCH3/RTC13/SPICSO/U0RTS)MTDO</text>
<text x="113.3" y="113.2">DAT2</text>
<text x="143.8" y="113.2">13</text>
<text x="181.4" y="111.2">1</text>
<text x="181.4" y="112.2">2</text>
<text x="181.4" y="113.2">3</text>
<text x="113.3" y="114.2">DAT3</text>
<text x="113.3" y="115.2">CMD</text>
<text x="113.3" y="117.3">VDD</text>
<text x="113.3" y="118.3">CLK</text>
<text x="113.3" y="119.3">VSS2</text>
<text x="143.8" y="116.2">10</text>
<text x="143.8" y="115.2">11</text>
<text x="143.8" y="114.2">12</text>
<text x="144.3" y="119.3">7</text>
<text x="144.3" y="118.3">8</text>
<text x="144.3" y="117.3">9</text>
<text x="181.4" y="114.2">4</text>
<text x="181.4" y="115.2">5</text>
<text x="181.4" y="116.2">6</text>
<text x="181.4" y="117.3">7</text>
<text x="181.4" y="118.3">8</text>
<text x="181.4" y="119.3">9</text>
<text x="29" y="125.4">1</text>
<text x="29" y="124.4">2</text>
<text x="30.5" y="124.4">3</text>
<text x="30.5" y="125.4">4</text>
<text x="113.3" y="120.3">DAT0</text>
<text x="113.3" y="121.3">DAT1</text>
<text x="113.3" y="124.4">GND</text>
<text x="113.3" y="125.4">GND1</text>
<text x="144.3" y="125.4">1</text>
<text x="144.3" y="124.4">2</text>
<text x="144.3" y="123.4">3</text>
<text x="144.3" y="122.3">4</text>
<text x="144.3" y="121.3">5</text>
<text x="144.3" y="120.3">6</text>
<text x="181.4" y="120.3">10</text>
<text x="181.4" y="121.3">11</text>
<text x="181.4" y="122.3">12</text>
<text x="181.4" y="123.4">13</text>
<text x="64.5" y="134.5">1</text>
<text x="80.8" y="134.5">1</text>
<text x="64.5" y="140.6">1</text>
<text x="80.8" y="140.6">1</text>
</g>
<g font-size=".9" fill="#000080">
<text x="17.9" y="41.5">U13</text>
<text x="17.9" y="42.7">TRACE_ANT</text>
<text x="50.4" y="42.5">L217</text>
<text x="50.4" y="43.7">2.0nH</text>
<text x="66.8" y="44.1">U1</text>
<text x="118.9" y="47.6">R2002 R0402</text>
<text x="125" y="47.6">470R</text>
<text x="184.9" y="45">C7</text>
<text x="24.4" y="52.1">C10</text>
<text x="118.9" y="48.6">R2003 R0402</text>
<text x="125" y="48.6">470R</text>
<text x="166.3" y="49.2">U8</text>
<text x="184.9" y="49.2">100nF</text>
<text x="21.9" y="57.7">C32</text>
<text x="21.9" y="58.9">NC</text>
<text x="24.4" y="56.3">5.6pF</text>
<text x="31.1" y="57.7">C3</text>
<text x="31.1" y="58.9">NC</text>
<text x="38.6" y="56.7">C2</text>
<text x="40.6" y="59.2">C20</text>
<text x="41.7" y="56.7">22pF</text>
<text x="48.8" y="55.2">Y1</text>
<text x="166.4" y="56.1">W25Q32FVSS</text>
<text x="29.1" y="64.8">R10</text>
<text x="40.6" y="63.4">22pF</text>
<text x="48.8" y="65.8">C12</text>
<text x="48.8" y="61.4">40MHZ</text>
<text x="51.8" y="65.8">270pF C0402</text>
<text x="169.7" y="63.3">LED_G2</text>
<text x="179.8" y="63.3">R22</text>
<text x="29.1" y="66.1">0R/NC</text>
<text x="48.8" y="67.9">C38</text>
<text x="51.8" y="67.9">270pF C0402</text>
<text x="52.8" y="71.4">R12</text>
<text x="126.6" y="68.9">C1</text>
<text x="126.6" y="70.1">1uF</text>
<text x="169.7" y="66.9">RED</text>
<text x="179.8" y="67.5">2K</text>
<text x="30.1" y="73">ANT2</text>
<text x="30.1" y="74.2">ANT</text>
<text x="43.3" y="75">C40</text>
<text x="43.3" y="76.2">10nF</text>
<text x="51.8" y="77">C39</text>
<text x="52.8" y="73">20K</text>
<text x="54.9" y="77">3nF</text>
<text x="169.7" y="72.5">LED_G1</text>
<text x="169.7" y="76">GREEN</text>
<text x="179.8" y="72.5">R19</text>
<text x="179.8" y="76.6">2K</text>
<text x="66.8" y="80.5">ESP32-D0WDQ6</text>
<text x="54.9" y="90.2">C34</text>
<text x="54.9" y="91.2">10uF</text>
<text x="58.9" y="90.2">C35</text>
<text x="58.9" y="91.2">10uF</text>
<text x="65.6" y="91.2">C36</text>
<text x="65.6" y="92.5">1uF</text>
<text x="70.7" y="91.2">C31</text>
<text x="70.7" y="92.5">100nF</text>
<text x="82.9" y="91.2">C37</text>
<text x="82.9" y="92.5">100nF</text>
<text x="95.1" y="91.2">C42</text>
<text x="95.1" y="92.5">1uF</text>
<text x="100.2" y="91.2">C41</text>
<text x="100.2" y="92.5">100pF</text>
<text x="109.3" y="91.2">C43</text>
<text x="109.3" y="92.5">100nF</text>
<text x="119.5" y="91.2">C44</text>
<text x="119.5" y="92.5">100nF</text>
<text x="112.8" y="108.5">J4</text>
<text x="112.8" y="109.5">MICROSD/TF_SLOT</text>
<text x="140.9" y="109.1">U12</text>
<text x="180.8" y="109">U14</text>
<text x="54.7" y="119.3" transform="rotate(-90 54.7 119.3)">NC R0402</text>
<text x="60.8" y="116.6" transform="rotate(-90 60.8 116.6)">ED3</text>
<text x="61.8" y="116.6" transform="rotate(-90 61.8 116.6)">ED4</text>
<text x="62.8" y="119.3" transform="rotate(-90 62.8 119.3)">NC R0402</text>
<text x="64.9" y="119.3" transform="rotate(-90 64.9 119.3)">NC R0402</text>
<text x="66.9" y="119.3" transform="rotate(-90 66.9 119.3)">NC R0402</text>
<text x="73" y="116.6" transform="rotate(-90 73 116.6)">ED5</text>
<text x="74" y="116.6" transform="rotate(-90 74 116.6)">ED6</text>
<text x="97.1" y="119.7">C25</text>
<text x="27.4" y="121.7">reset</text>
<text x="30.5" y="121.7">SW4</text>
<text x="54.7" y="121.1" transform="rotate(-90 54.7 121.1)">R2</text>
<text x="62.8" y="121.1" transform="rotate(-90 62.8 121.1)">R3</text>
<text x="64.9" y="121.1" transform="rotate(-90 64.9 121.1)">R5</text>
<text x="66.9" y="121.1" transform="rotate(-90 66.9 121.1)">R7</text>
<text x="97.1" y="120.9">100nF</text>
<text x="141.2" y="124.8">Headers</text>
<text x="180.8" y="124.4">Headers</text>
<text x="24.4" y="131.9">R46</text>
<text x="60.8" y="126.6" transform="rotate(-90 60.8 126.6)">ULC0511C R0402</text>
<text x="61.8" y="126.6" transform="rotate(-90 61.8 126.6)">ULC0511C R0402</text>
<text x="73" y="126.6" transform="rotate(-90 73 126.6)">ULC0511C R0402</text>
<text x="74" y="126.6" transform="rotate(-90 74 126.6)">ULC0511C R0402</text>
<text x="24.4" y="132.9">4.7K</text>
<text x="64" y="132.4">H3</text>
<text x="64" y="136.6">H2.0MM</text>
<text x="80.3" y="132.4">H6</text>
<text x="80.3" y="136.6">H2.0MM</text>
<text x="64" y="138.5">H4</text>
<text x="64" y="142.7">H2.0MM</text>
<text x="80.3" y="138.5">H5</text>
<text x="80.3" y="142.7">H2.0MM</text>
</g>
<g font-size=".9" fill="#f00">
<text x="139.4" y="41.4">U0TXD</text>
<text x="139.4" y="39.4">U0RXD</text>
<text x="152.6" y="39.9">U0RXD</text>
<text x="152.6" y="42">U0TXD</text>
<text x="115" y="47.5">TXD</text>
<text x="130.3" y="47.5">U0TXD</text>
<text x="14.4" y="53.6">WIFI_ANT</text>
<text x="49" y="52.6">RST/EN</text>
<text x="115" y="48.6">RXD</text>
<text x="117.1" y="50.6">IO0</text>
<text x="119.1" y="53.6">CS-D/IO5</text>
<text x="119.1" y="52.6">BUSY/IO4</text>
<text x="119.1" y="51.6">SD0-MISO-IO2</text>
<text x="130.3" y="48.6">U0RXD</text>
<text x="155.7" y="52.6">SD3</text>
<text x="155.7" y="51.6">SD0</text>
<text x="155.7" y="50.6">SCS/CMD</text>
<text x="181.1" y="52.6">FLASH_CLK</text>
<text x="182.1" y="53.6">SDI/SD1</text>
<text x="182.1" y="51.6">SHD/SD2</text>
<text x="119.1" y="59.7">IO21</text>
<text x="119.1" y="57.7">IO19</text>
<text x="119.1" y="56.7">ED0/IO18</text>
<text x="119.1" y="55.7">D/C/IO17</text>
<text x="119.1" y="54.7">RST-D/IO16</text>
<text x="139.4" y="58.7">IO35</text>
<text x="152.4" y="59.1">IO35</text>
<text x="59.1" y="64.8">IO35</text>
<text x="59.1" y="63.8">IO34</text>
<text x="59.1" y="61.8">IO33</text>
<text x="59.1" y="60.7">IO32</text>
<text x="119.1" y="64.8">IO27</text>
<text x="119.1" y="63.8">IO26</text>
<text x="119.1" y="62.8">IO25</text>
<text x="119.1" y="61.8">ED1/IO23</text>
<text x="119.1" y="60.7">IO22</text>
<text x="139.4" y="62.8">IO0</text>
<text x="139.4" y="60.7">RST/EN</text>
<text x="152.4" y="63.2">IO0</text>
<text x="152.4" y="61.2">RST/EN</text>
<text x="56.1" y="69.9">S_VN/39</text>
<text x="57.1" y="66.8">S_VP</text>
<text x="58.1" y="68.9">38</text>
<text x="58.1" y="67.9">37</text>
<text x="115" y="71.9">SD3</text>
<text x="115" y="70.9">SHD/SD2</text>
<text x="115" y="69.9">SDI/SD1</text>
<text x="115" y="68.9">SD0</text>
<text x="115" y="67.9">FLASH_CLK</text>
<text x="139.4" y="71.9">ED1/IO23</text>
<text x="139.4" y="70.9">CS-D/IO5</text>
<text x="139.4" y="69.9">D/C/IO17</text>
<text x="139.4" y="68.9">BUSY/IO4</text>
<text x="139.4" y="67.9">RST-D/IO16</text>
<text x="151.4" y="68.3">RST-D/IO16</text>
<text x="151.4" y="69.3">BUSY/IO4</text>
<text x="151.4" y="70.3">D/C/IO17</text>
<text x="151.4" y="71.3">CS-D/IO5</text>
<text x="115" y="72.9">SCS/CMD</text>
<text x="119.1" y="76">SD3-CS-IO13</text>
<text x="119.1" y="75">IO12</text>
<text x="119.1" y="77">CLK-SCK-IO14</text>
<text x="139.4" y="72.9">ED0/IO18</text>
<text x="151.4" y="72.3">ED1/IO23</text>
<text x="151.4" y="73.4">ED0/IO18</text>
<text x="162.8" y="74">IO22</text>
<text x="119.1" y="78">CMD-M0S1-IO15</text>
<text x="48" y="107.5">SD0-MISO-IO2</text>
<text x="48" y="109.5">SD3-CS-IO13</text>
<text x="48" y="110.5">CMD-M0S1-IO15</text>
<text x="48" y="108.5">CLK-SCK-IO14</text>
<text x="102.8" y="113.6">SD3-CS-IO13</text>
<text x="152.6" y="113.6">IO0</text>
<text x="171.9" y="113.6">CMD-M0S1-IO15</text>
<text x="171.9" y="112.6">SD3-CS-IO13</text>
<text x="102.8" y="114.6">CMD-M0S1-IO15</text>
<text x="102.8" y="117.6">CLK-SCK-IO14</text>
<text x="102.8" y="119.7">SD0-MISO-IO2</text>
<text x="152.6" y="116.6">IO26</text>
<text x="152.6" y="117.6">IO25</text>
<text x="152.6" y="115.6">IO27</text>
<text x="152.6" y="118.7">IO33</text>
<text x="152.6" y="119.7">IO32</text>
<text x="152.6" y="114.6">IO12</text>
<text x="171.9" y="116.6">IO19</text>
<text x="171.9" y="117.6">IO22</text>
<text x="171.9" y="115.6">CLK-SCK-IO14</text>
<text x="171.9" y="118.7">RXD</text>
<text x="171.9" y="119.7">TXD</text>
<text x="171.9" y="114.6">SD0-MISO-IO2</text>
<text x="8.3" y="123.7">S_VN/39</text>
<text x="150.6" y="123.7">S_VN/39</text>
<text x="152.6" y="122.7">RST/EN</text>
<text x="152.6" y="121.7">IO34</text>
<text x="152.6" y="124.8">S_VP</text>
<text x="171.9" y="120.7">IO21</text>
</g>
<g font-size=".7">
<text x="21.3" y=".8">5</text>
<text x="62" y=".8">4</text>
<text x="102.6" y=".8">3</text>
<text x="143.3" y=".8">2</text>
<text x="183.9" y=".8">1</text>
<text x=".3" y="20.7">D</text>
<text x="204.5" y="20.7">D</text>
<text x=".3" y="58.8">C</text>
<text x="204.5" y="58.8">C</text>
<text x=".3" y="96.9">B</text>
<text x="204.5" y="96.9">B</text>
<text x=".3" y="135">A</text>
<text x="204.5" y="135">A</text>
<text x="21.3" y="154.2">5</text>
<text x="62" y="154.2">4</text>
<text x="102.6" y="154.2">3</text>
<text x="143.3" y="154.2">2</text>
<text x="183.9" y="154.2">1</text>
</g>
</svg>
